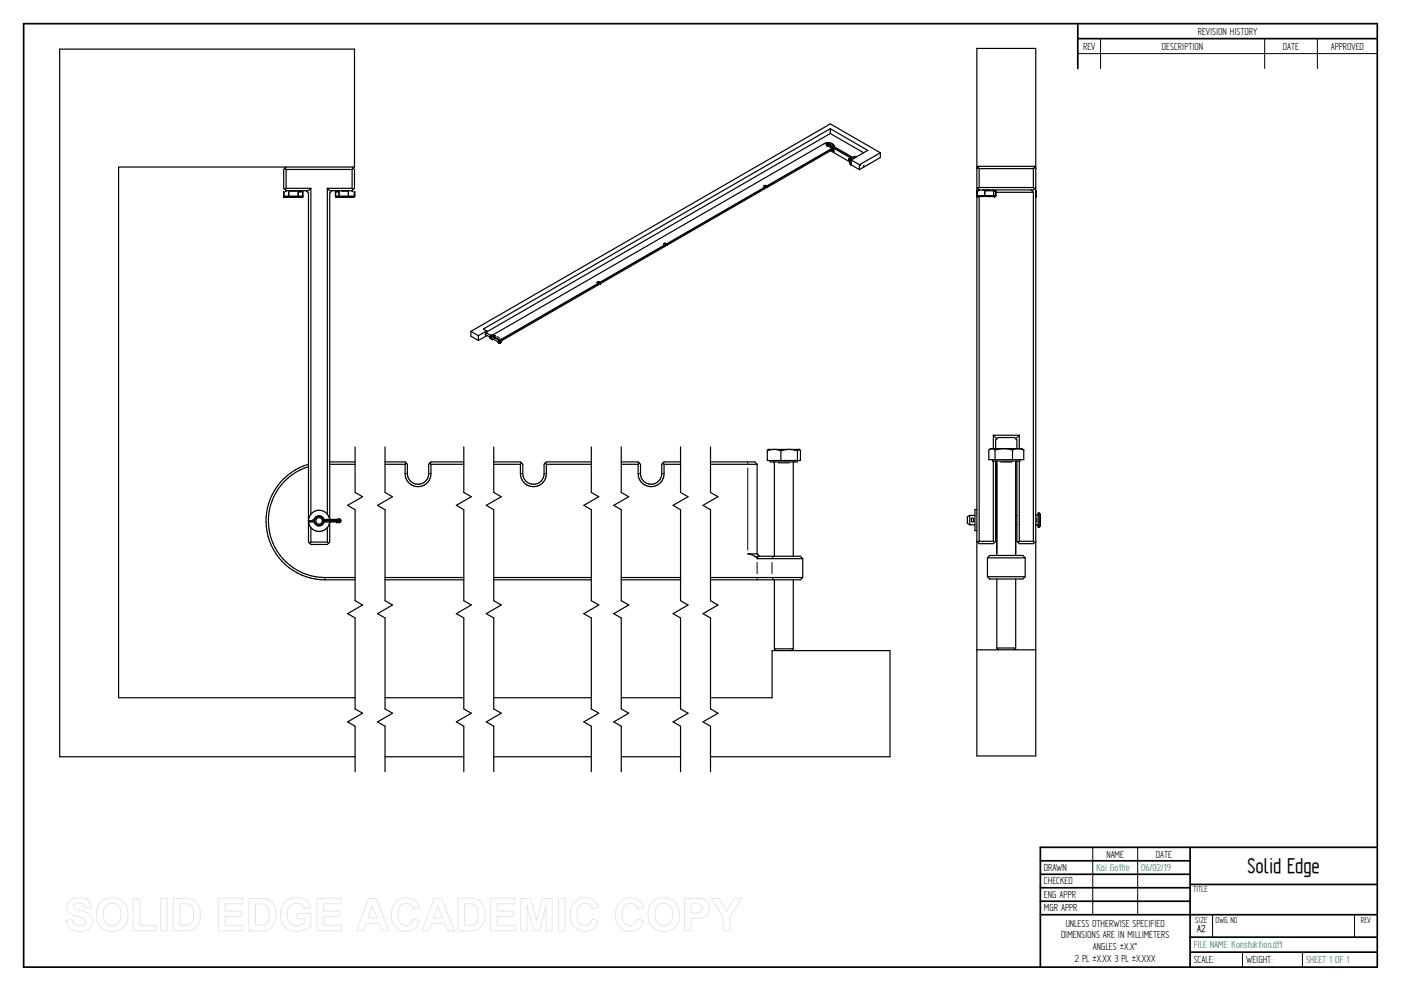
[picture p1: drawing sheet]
<svg xmlns="http://www.w3.org/2000/svg" width="594mm" height="420mm" viewBox="0 0 594 420" stroke-linecap="round" stroke-linejoin="round" font-family="sans-serif">
<g fill="none" stroke="#000" stroke-width=".72">
<path d="M10 10h574v400h-574zM457 10v19.1M457 16.4h127M504.6 359.2v50.8M584 359.2h-142.9v50.8M441.1 365h63.5M441.1 370.7h63.5M441.1 376.4h63.5M504.6 375h79.4M441.1 382.1h63.5M441.1 387.8h142.9M504.6 397.3h79.4"/>
<path d="M504.6 403.7h79.4"/>
</g>
<g fill="none" stroke="#000" stroke-width=".42">
<path d="M466.7 16.4v12.7M536.3 16.4v12.7M558.6 16.4v12.7M457 22.7h127M324.8 79v.2M324.9 78.7l-.1 .1M350.7 61.3h.1M350.8 61.3h.1M352.9 62.9h.1M352.9 63.1v.2M360.2 67.5v.3M360.6 67.3l-.3 .1"/>
<path d="M122.8 80.9h3M144.9 80.9h2.9M416.7 80.7h3M416.7 80.6h3M254.1 119.8v.2M254.2 119.5l-.1 .2M282.4 103.5v.1M282.4 103.2v.1M208.7 142.2l.3 .1M209.2 142.4v.1M209.2 142.1l.3 .1M210.7 142.7l1.3 .7"/>
<path d="M212.7 143.8l.1 .1M317.1 196.1v.5M317.1 198.4v34.8M330 196.3h4.8M424.3 195.9h4.8M172 200.8h.5M182.1 200.8h.4M220.9 200.8h.5M231 200.8h.4M270.8 200.8h.5M280.9 200.8h.4M439.6 219.5v2"/>
<path d="M143.6 220.1l.1 .2M143.7 221.3h.1M143.7 221.3l-.1 .1M143.7 221.1h.1M321 238.4v4.8M327.4 238.5v4.7M327.8 236.1l-.3 .5M137.8 245.1v.5M321 245.1v.5M327.5 245.1l.3 .5M463.4 359.2v28.6M482.4 359.2v28.6"/>
<path d="M514.2 387.9v9.4M574.4 387.9v9.4M526.9 403.7v6.3M552.3 403.7v6.3"/>
</g>
<g fill="none" stroke="#000" stroke-width=".51">
<path d="M414.2 20.5h25v300h-25zM352.1 54.6l-147.1 84.9 1.4 .8M352.1 54.6l15.9 9.2-7.1 4M352.1 56.6l14.1 8.2M352.1 56.6l-145.7 84.1M352.1 54.6v2M120.8 71.3l.5 .5M121.3 71.8v8M121.3 70.8l-1 1v8l1 1.1h9.5l1-1.1M121.3 79.8h10.5M121.3 71.8h28M121.3 79.8l-.5 .5"/>
<path d="M131.8 79.8v138.2M138.8 79.8v138.2M138.8 79.8l1 1.1h9.5M138.8 79.8h10.5M149.3 70.8l1 1v8l-1 1.1M149.3 71.8v8M149.3 79.8l.5 .5M149.8 71.3l-.5 .5M324.3 79.3l.6 .1M324.4 79.5l-41.6 24M324.4 79.4v.5l-41.6 24.1M324.8 79.3l.3 .2"/>
<path d="M325.1 79l-.8-.2-.1 .4M325.1 79.5h.1M325.1 79v.5M325.2 78.9l-1.1-.2-.1 .3 .4 .3-41.7 24.1M325.2 78.9v.1M325.2 79h-.1M325.2 79h.1M325.2 79v.5M350.4 60.9v.6l3.2 1.8v.9l-1-.5M350.4 61l.4 .2M350.5 60.9h-.1M350.8 61.2l.1 .1"/>
<path d="M350.9 61.3l9.9 5.8M351.2 60.7h.3M351.2 60.8l-.3 .3-.4-.2M351.2 61l-.4 .2M351.2 60.7l-.7 .2M351.2 61h-.1M351.2 61l.3 .1M351.2 61l-.5 .3M351.3 61.3l9.8 5.7-.8 .4M351.4 60.7h-.2M351.5 60.8l.1 .3M351.5 61.1h-.3"/>
<path d="M351.5 60.8l.1 .1M351.6 60.9l-.7 .4M351.7 60.8l-.1 .5-.6-.1 .8-.1 9.8 5.6 .7-.4 .6 .3M351.7 60.8l-.1 .1M351.7 60.7v.1M351.7 60.7l-.2 .1M352.2 63.9l8 4.7M352.8 63.6l.7 .4M352.8 62.9l-27.6 16M352.9 63l-27.7 16M352.9 61l.5 .3 .2 .8M353.2 63.3l.4 .2"/>
<path d="M353.3 63.2l-28.1 16.3M353.6 62.1a2.56 2.56 0 0 0-4.1-1.2l-140.5 81.1-.9 .2M360 67.6l.2 .1M360.2 67.7v.1M360.2 67.2l.1 .1M360.2 67.5v1.9l.6 .4M360.2 67.5v.2M360.2 67.6l.6 .3M360.3 67.4l-.1 .4M360.3 67.4l-.1 .2M360.3 67.3v.1M360.3 67.4l.6 .3"/>
<path d="M360.4 67.4l-.2 .1M360.5 67.1l.1 .1M360.6 67.2l-.4 .1-.1 .5M360.6 67.2l-.3 .2M360.6 67.2l-.3 .1M360.9 67.8l3.5 2M360.9 67.7v2.1l3.5 2.1M362.9 66.6l-2 1.1M362.9 66.6h.1M364.4 69.8v2.1M364.7 69.9v.3zM366.2 70.6v.1"/>
<path d="M366.3 70.4v.3zM373.3 64.8l-8.9 5M373.3 64.8l-21.2-12.3-152.4 88M373.3 64.8v2l-8.9 5.1M414.2 70.5h25M414.2 79.5l.5 .5M414.7 71l.5 .5M415.2 71.5v8M415.2 70.5l-1 1M415.2 79.5h23M415.2 71.5h23M415.2 79.5l-.5 .5"/>
<path d="M438.2 71.5v8M438.2 79.5l.5 .5M438.2 70.5l.5 .5M438.7 71l-.5 .5M438.7 71l.5 .5M439.2 79.5l-1 1h-23M120.3 83.3h8M120.3 81.2v2.1M120.3 83.3v.1M120.3 83.3a1.89 1.89 0 0 0 2.1 0M120.3 83.4l.5 .3h7M121.3 81l-.2 .2"/>
<path d="M121.3 80.9v.1M121.4 80.9h-.1M122.4 81.2v2.1M122.4 83.3l2.1 .4 1.9-.4M126.4 83.3v-2.1h1.9v2.1M126.4 83.3l1 .4 .9-.4M127.2 80.9h.1M127.3 81l.2 .2M127.3 80.9v.1M128.3 83.4l-.5 .3M128.3 83.3l-.5 .4M129.8 80.9l1 .9v148l1 1h7l1-1v-8.5l-1 2.4"/>
<path d="M140.8 80.9l-1 .9v138.4a4.5 4.5 0 0 0-4.8-3.9 4.5 4.5 0 0 0-4.2 4.5h2.5M142.3 83.3h8.1M142.3 83.3v-2.1h1.5v2.1M142.3 83.3l.5 .4M143.3 81l-.2 .2M143.3 80.9v.1M143.4 80.9h-.1M143.8 83.3l-1.2 .2M143.8 83.3l1.9 .4 2-.4M147.7 81.2v2.1M147.7 83.3l1.3 .4 1.3-.4M149.2 80.9h.1"/>
<path d="M149.3 81l.2 .2M149.3 80.9v.1M150.3 81.2v2.1M150.3 81.2h.1M150.3 83.3l-.2 .2M150.4 83.3l-.6 .4h-7M414.2 83l.5 .3h7M414.2 80.9h.2v2.1M414.2 83h8M414.2 83l.4 .2-.2-.2M414.4 83l1.6 .3 1.6-.3M414.7 80l.5 .5"/>
<path d="M415.2 80.6l-.2 .3M415.2 83.3v146.2M415.3 80.5l-.1 .1M417.6 83v-2.1h4.6v2.1M417.6 83l1.8 .3 1.9-.3M421.1 80.5l.1 .1M421.2 80.6l.1 2.4M421.3 83l.4 .3M422.2 83l-.5 .3M422.2 83l-.4 .3M422.2 81.5h16M437.2 80.5l1 1"/>
<path d="M438.2 81.5v148M254.4 119.8l-.8-.2-.2 .4M254.5 119.7l-1.1-.2-.2 .3 .5 .3M254.5 119.7l-.1 .6M254.5 119.8h-.1M254.5 119.8l27.5-16v.6l-27.5 15.9zM281.8 103.8h.4M281.9 103.8l-27.4 15.9M281.9 103.8h.1M282.1 103.8l.6 .2M282.2 103.8h.2M282.7 104h.1"/>
<path d="M282.7 103.5v.5M282.7 103.5l-.9-.2-.1 .4M282.7 103.4l-1-.2-.2 .3 .4 .3M282.7 103.5h.1M282.7 103.4v.1M282.8 103.5v.5M253.6 120.1h.3M253.7 120.1v.7l-40.9 23.6M253.7 120.1l-41 23.7M253.7 120.3l-40.9 23.6M253.9 120.1l.5 .2M253.9 120.1l.3 .1"/>
<path d="M254.4 120.3l.1 .1M199.7 140.5l3.2 1.8M199.7 140.5v2l3.2 1.9M202.9 142.3v2.1M206 141.4l.3-.2 5.4 3.1M206 141.4l-.1 .5 5.4 3.1M206 141.3l-.2 .3M206.1 141.2l-.1 .1M206.4 140.3l-3.5 2M206.4 142.2l-3.5 2.2M206.4 140.3v1M207.7 143l.7 .8"/>
<path d="M207.7 143v.1M207.9 142.4l-.2 .6M208.2 142.2l-.5 .8M209.6 142.3l.4-.1-.2 .7 2.7 1.5M209.6 142.3a.97 .97 0 0 0-1.1 .4 .97 .97 0 0 0 0 1.1h.3M209.6 142.3l.1 .2M209.7 142.5l-.2 .5M209.7 142.5h-.7l-.5 .5-.1 .6 .6 .1M209.7 143h-.1M211.3 144.7l.3 .1M211.3 144.7l-.1 .6 .3 .2M211.5 145.5l.3 .1"/>
<path d="M211.6 145.2l.2 .4M211.6 145.2l-.1 .3M211.6 144.8v.4M211.8 144.1l.3 .2M211.8 144.1l.7 .4M211.8 144.1l-.5 .6M211.9 144.6l-.3 .6M211.9 144.6l-.3 .2M212.1 144.3l-.2 .3M212.1 144.3l.3 .1M212.3 145.4l-.5 .2M212.4 144.4l-.5 .2"/>
<path d="M212.4 144.4l.1 .4M212.4 144.4l.1 .1M212.5 144.8l-.2 .6M212.5 144.5v.3M212.7 143.8l-.2 .6M212.8 143.9v.5M212.8 144.4l-.3 .1M130.8 196.8a25 25 0 0 0-17.7 27.6 25 25 0 0 0 24.7 21.4h12.8M130.8 197.9a24 24 0 0 0-16.7 26.5 24 24 0 0 0 23.7 20.5h12.8M139.8 195.8h10.8M139.8 196.8h10.8M150.6 189.5v19.3l3.1 1.8-6.3 3.6 3.2 1.9v38.6l3.1 1.8-6.3 3.7 3.2 1.8v38.6l3.1 1.8-6.3 3.7 3.2 1.8v19.3"/>
<path d="M163.3 195.8h8.5l.4 .5M163.3 196.8h8.5M163.3 189.5v19.3l3.1 1.8-6.3 3.6 3.2 1.9v38.6l3.1 1.8-6.3 3.7 3.2 1.8v38.6l3.1 1.8-6.3 3.7 3.2 1.8v19.3M171.8 196.8a10.6 10.6 0 0 0 .7 6.8 5.5 5.5 0 0 0 6.2 2.5 5.5 5.5 0 0 0 4-5.3v-4M172.2 196.3l.6 .5a8.8 8.8 0 0 0 .7 6.5 4.5 4.5 0 0 0 5.1 1.8 4.5 4.5 0 0 0 3.2-4.3v-4l.5-.5M172.2 196.3l-.4 .5M182.3 196.3l.4 .5M182.7 196.8h14M196.7 195.8h-14l-.4 .5M196.7 189.5v19.3l3.1 1.8-6.3 3.6 3.2 1.9v38.6l3.1 1.8-6.3 3.7 3.2 1.8v38.6l3.1 1.8-6.3 3.7 3.2 1.8v19.3M209.4 195.8h11.3l1 1a8.8 8.8 0 0 0 .8 6.5 4.5 4.5 0 0 0 5 1.8 4.5 4.5 0 0 0 3.2-4.3v-4l.5-.5M209.4 196.8h11.3"/>
<path d="M209.4 189.5v19.3l3.1 1.8-6.3 3.6 3.2 1.9v38.6l3.1 1.8-6.3 3.7 3.2 1.8v38.6l3.1 1.8-6.3 3.7 3.2 1.8v19.3M220.7 196.8a10 10 0 0 0 .7 6.8 5.5 5.5 0 0 0 6.2 2.5 5.5 5.5 0 0 0 4.1-5.3v-4M221.2 196.3l-.5 .5M231.2 196.3l.5 .5M231.7 196.8h19M250.7 195.8h-19l-.5 .5M250.7 189.5v19.3l3.2 1.8-6.3 3.6 3.1 1.9v38.6l3.2 1.8-6.3 3.7 3.1 1.8v38.6l3.2 1.8-6.3 3.7 3.1 1.8v19.3M263.4 195.8h7.2l1 1a8.8 8.8 0 0 0 .8 6.5 4.5 4.5 0 0 0 5 1.8 4.5 4.5 0 0 0 3.2-4.3v-4l.5-.5M263.4 196.8h7.2M263.4 189.5v19.3l3.2 1.8-6.3 3.6 3.1 1.9v38.6l3.2 1.8-6.3 3.7 3.1 1.8v38.6l3.2 1.8-6.3 3.7 3.1 1.8v19.3M270.6 196.8a10 10 0 0 0 .7 6.8 5.5 5.5 0 0 0 6.2 2.5 5.5 5.5 0 0 0 4.1-5.3v-4M271.1 196.3l-.5 .5"/>
<path d="M281.1 196.3l.5 .5M281.6 196.8h7M288.6 195.8h-7l-.5 .5M288.6 189.5v19.3l3.2 1.8-6.4 3.6 3.2 1.9v38.6l3.2 1.8-6.4 3.7 3.2 1.8v38.6l3.2 1.8-6.4 3.7 3.2 1.8v19.3M301.3 195.8h18.8l.9 1M301.3 196.8h19.7M301.3 189.5v19.3l3.2 1.8-6.4 3.6 3.2 1.9v38.6l3.2 1.8-6.4 3.7 3.2 1.8v38.6l3.2 1.8-6.4 3.7 3.2 1.8v19.3M321 196.8v38M325.4 191.1l2.8-.6 2.9 .6M325.8 190.6l-.4 .5M325.8 190.6h13.2M326 190.5l-.2 .1"/>
<path d="M328 195.8l.4 .5v39.5M331.1 191.1v4.1M331.1 191.1l3.5-.6 3.6 .6M336.8 195.8l-.4 .5v39.5M338.2 191.1v4.7h-11.6v-.6M339 190.6l.4 .5v4.1h-14v-4.1M339 190.6l-.8 .5M419.8 190.5l.4-.3h13l.9 .6M420.9 194.9v.6h11.6v-.6M421.2 184.5v5.7M421.2 195.5v34M421.2 184.5h11"/>
<path d="M421.2 184.5l1.5 1.5M421.9 190.8a1.75 1.75 0 0 0-2.6 0v4.1h14.8v-4.1M421.9 190.8v4.1M421.9 190.8l3.7-.6 3.7 .6M422.2 190.2v-3.7l1-1h7l1 1v3.7M422.2 195.5v34l-.5 .5M422.3 195.5l.4 .4v39.6M429.3 190.8v4.1M429.3 190.8l2.4-.6 2.4 .6M431.1 195.5l-.4 .4v39.6M431.2 195.5v34l1 1h6l1-1M432.2 184.5v5.7"/>
<path d="M432.2 195.5v34M432.2 184.5l-1.5 1.5M411.2 218.5v4M411.2 218.5l-1 .6v2.8l1 .6M411.2 218.5h2.2M412 219.9l.8-.1 .1 .9-.3 .5-.6-.1zM414.2 216h-.8v9h.8M422.2 218.5h.5M430.7 218.5h.5M440.2 217.9l-.3 .5-.7 .1M440.7 217.5l.5 .5v5l-.5 .5M440.7 217.5v6"/>
<path d="M440.7 217.5h-.5v6h.5M131.8 223.6v6.2M131.8 229.8h7M131.8 229.8l-.5 .5M133.2 221.3a2.16 2.16 0 0 0 2.1 1.7 2.16 2.16 0 0 0 2.1-1.7M133.3 220.2a2.14 2.14 0 0 1 2-1.5 2.14 2.14 0 0 1 2.1 1.5M133.3 220.9a2.01 2.01 0 0 0 2 1.9 2.01 2.01 0 0 0 2-1.9M133.3 220.9a2.01 2.01 0 0 1 2-2.1 2.01 2.01 0 0 1 2 2.1M133.4 221.3h-2.6a4.5 4.5 0 0 0 3.2 3.8 4.5 4.5 0 0 0 4.8-1.4M133.4 220.2h-.6v.6M137.2 220.2h5.5M137.3 220.8h5.5"/>
<path d="M138.8 223.6v6.2M138.8 229.8l.5 .5M142.7 220.2v1.1M142.7 220.2l.9-.2a.81 .81 0 0 1 1 .8 .81 .81 0 0 1-1 .8l-.9-.3h-5.5M142.8 220.8l1.1 .3M142.8 220.8l1.1-.2v.5M144 221l-.3 .1M144.1 220.8l-.1 .2M321 234.8h-3.9a8.6 8.6 0 0 1 4.4 2M321 234.8l1.1 1M321.5 236.8l-.5-1h18.4l1 1.1M321.5 236.8l-.5 .1h19.4"/>
<path d="M340.4 236.9v8M411.2 222.5h2.2M414.2 229.5l.5 .5M414.7 230l.5 .5h6l.5-.5M415.2 229.5h6M415.2 229.5l-.5 .5M418.7 236.5l1-1h14l1 1M418.7 236.5h16M418.7 236.5v8M421.2 229.5l.5 .5M422.2 222.5h.5M430.7 222.5h.5"/>
<path d="M432.2 229.5h6M432.2 229.5l-.5 .5M434.7 236.5v8M438.2 229.5l.5 .5M439.2 222.5l.7 .1 .3 .5M163.3 245.8h33.4M163.3 244.9h33.4M209.4 245.8h41.3M209.4 244.9h41.3M263.4 245.8h25.2M263.4 244.9h25.2M301.3 244.9h39.1"/>
<path d="M328.4 245.8v29.3M336.4 245.8v29.3M340.4 244.9l-1 .9h-38.1M418.7 244.5l1 1h14l1-1M418.7 244.5h16M422.7 245.5v29.2M430.7 245.5v29.2M328.4 275.1h8M328.4 275.1l.7 .7M336.4 275.1l-.8 .7M414.2 275.5h25M422.7 274.7h8"/>
<path d="M422.7 274.7l.8 .8M430.7 274.7l-.8 .8M150.6 295.8h-100.3v-225h100v-50h-125v300h125.3M163.3 295.8h33.4M209.4 295.8h41.3M263.4 295.8h25.2M301.3 295.8h26.1v-20h50v45h-76.1M163.3 320.8h33.4M209.4 320.8h41.3M263.4 320.8h25.2"/>
<circle cx="135.3" cy="220.9" r="1.43"/>
</g>
<g fill="#000">
<circle cx="324.4" cy="79.4" r=".25"/>
<circle cx="350.7" cy="61.3" r=".25"/>
<circle cx="350.8" cy="61.3" r=".25"/>
<circle cx="350.8" cy="61.2" r=".25"/>
<circle cx="350.9" cy="61.1" r=".25"/>
<circle cx="350.9" cy="61" r=".25"/>
<circle cx="351.1" cy="61" r=".25"/>
<circle cx="351.2" cy="60.8" r=".25"/>
<circle cx="351.2" cy="61" r=".25"/>
<circle cx="351.2" cy="60.7" r=".25"/>
<circle cx="351.4" cy="60.7" r=".25"/>
<circle cx="351.5" cy="60.8" r=".25"/>
<circle cx="351.6" cy="61" r=".25"/>
<circle cx="351.7" cy="60.7" r=".25"/>
<circle cx="351.8" cy="61.1" r=".25"/>
<circle cx="352.9" cy="61" r=".25"/>
<circle cx="353" cy="63" r=".25"/>
<circle cx="353.6" cy="64" r=".25"/>
<circle cx="360" cy="67.6" r=".25"/>
<circle cx="360.2" cy="67.2" r=".25"/>
<circle cx="360.2" cy="67.9" r=".25"/>
<circle cx="360.6" cy="67.2" r=".25"/>
<circle cx="360.8" cy="67.9" r=".25"/>
<circle cx="360.8" cy="69.8" r=".25"/>
<circle cx="120.3" cy="83.3" r=".25"/>
<circle cx="120.3" cy="81.2" r=".25"/>
<circle cx="120.3" cy="83.4" r=".25"/>
<circle cx="128.3" cy="83.4" r=".25"/>
<circle cx="414.6" cy="83.3" r=".25"/>
<circle cx="421.7" cy="83.3" r=".25"/>
<circle cx="439.2" cy="83" r=".25"/>
<circle cx="439.2" cy="80.9" r=".25"/>
<circle cx="254.5" cy="119.8" r=".25"/>
<circle cx="254.5" cy="120.3" r=".25"/>
<circle cx="205.8" cy="141.6" r=".25"/>
<circle cx="208.2" cy="142.1" r=".25"/>
<circle cx="208.8" cy="143.8" r=".25"/>
<circle cx="209.6" cy="142.3" r=".25"/>
<circle cx="209.6" cy="143" r=".25"/>
<circle cx="209.8" cy="143" r=".25"/>
<circle cx="209.9" cy="143" r=".25"/>
<circle cx="211.3" cy="144.9" r=".25"/>
<circle cx="130.8" cy="220.8" r=".25"/>
<circle cx="139.8" cy="220.8" r=".25"/>
<circle cx="142.7" cy="221.3" r=".25"/>
<circle cx="142.8" cy="220.9" r=".25"/>
</g>
<g fill="none" stroke="#e6e6e6" stroke-width=".42">
<path d="M29.6 381.8a6.5 6.5 0 0 1 8.5 .8l.6 2.2-2.8 .1a2.7 2.7 0 0 0-2.1-2 2.7 2.7 0 0 0-2.7 1.1 1.87 1.87 0 0 0 2.2 1.8l1.4 .4a4.4 4.4 0 0 1 4 6.2 6.4 6.4 0 0 1-9.1 1.3l-1.2-1.8-.5-1.7 2.7-.3a2.94 2.94 0 0 0 2.6 2.6 2.94 2.94 0 0 0 3.1-1.9 2.67 2.67 0 0 0-2.9-1.8 4.9 4.9 0 0 1-5-4.3l.4-1.6zM42.8 382.4a6.9 6.9 0 0 1 8.3-.8 6.9 6.9 0 0 1 3 7.7 6.7 6.7 0 0 1-8 5.5 6.7 6.7 0 0 1-5.1-8.3 6.1 6.1 0 0 1 1.8-4.1zM44.8 384.2a3.9 3.9 0 0 1 4.6-.8 3.9 3.9 0 0 1 2 4.3 3.8 3.8 0 0 1-1.9 4.3 3.8 3.8 0 0 1-4.6-.7 6.6 6.6 0 0 1-.1-7.1zM56.5 381h2.8v11.3h6.9v2.3h-9.7zM68.1 380.9h2.8v13.7h-2.8zM73.5 380.9h5a5.9 5.9 0 0 1 6.5 7 5.9 5.9 0 0 1-6.3 6.7h-5.2zM76.3 383.2h1.8a3.4 3.4 0 0 1 4 3.9v1.2a3.2 3.2 0 0 1-3.8 4h-2zM92.7 380.9h10.2v2.3h-7.4v3h6.9v2.4h-6.9v3.7h7.7v2.3h-10.5zM105.5 380.9h5.1a5.9 5.9 0 0 1 6.4 7 5.9 5.9 0 0 1-6.3 6.7h-5.2zM108.3 383.2h1.9a3.4 3.4 0 0 1 4 3.9v1.2a3.2 3.2 0 0 1-3.8 4h-2.1zM120.9 382.4a7.3 7.3 0 0 1 9.7 .1l1 2.2-2.7 .5a3.7 3.7 0 0 0-4.6-2 3.7 3.7 0 0 0-2.5 4.4 4.2 4.2 0 0 0 2.2 4.5 4.2 4.2 0 0 0 5-.8v-1.7h-3.2v-2.3h6v5.4a8.1 8.1 0 0 1-11.8-.8 8.3 8.3 0 0 1 .9-9.5zM134.4 380.9h10.2v2.3h-7.4v3h6.9v2.4h-6.9v3.7h7.6v2.3h-10.4z"/>
<path d="M156.4 380.9h3l5.5 13.7h-3l-1.2-3.1h-5.5l-1.1 3.1h-3zM157.9 384.1l1.9 5.1h-3.7zM167.7 382.5a6 6 0 0 1 10.2 2.1l-2.8 .7a3.2 3.2 0 0 0-3.9-2.2 3.2 3.2 0 0 0-2.4 3.8 4.6 4.6 0 0 0 2.5 5.5 3.2 3.2 0 0 0 4-2.8l2.6 .8a6.1 6.1 0 0 1-7.2 4.3 6.1 6.1 0 0 1-4.8-6.8 7.7 7.7 0 0 1 1.8-5.4zM184.1 380.9h3.1l5.5 13.7h-3l-1.2-3.1h-5.5l-1.1 3.1h-3zM185.7 384.1l1.9 5.1h-3.8zM194.2 380.9h5a5.9 5.9 0 0 1 6.5 7 5.9 5.9 0 0 1-6.3 6.7h-5.2zM197 383.2h1.8a3.4 3.4 0 0 1 4 3.9v1.2a3.2 3.2 0 0 1-3.8 4h-2zM208.1 380.9h10.2v2.3h-7.4v3h6.9v2.4h-6.9v3.7h7.6v2.3h-10.4zM220.8 380.9h4.2l2.5 9.3 2.4-9.3h4.2v13.7h-2.5l-.1-10.8-2.7 10.8h-2.7l-2.7-10.8v10.8h-2.6zM236.8 380.9h2.8v13.7h-2.8zM243.5 382.5a6 6 0 0 1 10.2 2.1l-2.8 .7a3.2 3.2 0 0 0-3.8-2.2 3.2 3.2 0 0 0-2.4 3.8 4.6 4.6 0 0 0 2.4 5.5 3.2 3.2 0 0 0 4-2.8l2.6 .8a6.1 6.1 0 0 1-7.2 4.3 6.1 6.1 0 0 1-4.7-6.8 7.7 7.7 0 0 1 1.7-5.4zM262.7 382.5a6 6 0 0 1 10.2 2.1l-2.7 .7a3.2 3.2 0 0 0-3.9-2.2 3.2 3.2 0 0 0-2.4 3.8 4.6 4.6 0 0 0 2.4 5.5 3.2 3.2 0 0 0 4-2.8l2.7 .8a6.1 6.1 0 0 1-7.2 4.3 6.1 6.1 0 0 1-4.8-6.8 7.7 7.7 0 0 1 1.7-5.4z"/>
<path d="M276.7 382.4a6.9 6.9 0 0 1 8.3-.8 6.9 6.9 0 0 1 3 7.7 6.7 6.7 0 0 1-8.1 5.5 6.7 6.7 0 0 1-5.1-8.3 6.1 6.1 0 0 1 1.9-4.1zM278.7 384.2a3.9 3.9 0 0 1 4.6-.8 3.9 3.9 0 0 1 1.9 4.3 3.8 3.8 0 0 1-1.8 4.3 3.8 3.8 0 0 1-4.7-.7 6.6 6.6 0 0 1 0-7.1zM290.3 380.9h5.2a4.4 4.4 0 0 1 5.4 4.3 4.4 4.4 0 0 1-5.4 4.2h-2.4v5.2h-2.8zM293.1 383.2h1.8a2.1 2.1 0 0 1 2.6 .6 2.1 2.1 0 0 1 0 2.6 3.4 3.4 0 0 1-2.9 .7h-1.5zM301.6 380.9h3.3l3.2 5.4 3.2-5.4h3.2l-5 7.9v5.8h-2.8v-5.8z"/>
</g>
<text font-size="10.1" x="529" y="370.2">Solid Edge</text>
<g font-size="4.9">
<text x="507.9" y="14.7">REVISION HISTORY</text>
<text x="459.3" y="21">REV</text>
<text x="492.7" y="21">DESCRIPTION</text>
<text x="544" y="21">DATE</text>
<text x="564.3" y="21">APPROVED</text>
<text x="469.1" y="363.6">NAME</text>
<text x="490.1" y="363.6">DATE</text>
<text x="442.7" y="369.3">DRAWN</text>
<text x="442.7" y="375">CHECKED</text>
<text x="442.7" y="380.7">ENG APPR</text>
<text x="442.7" y="386.4">MGR APPR</text>
<text x="451.9" y="392.9">UNLESS OTHERWISE SPECIFIED</text>
<text x="449.9" y="397.9">DIMENSIONS ARE IN MILLIMETERS</text>
<text x="455.7" y="407.8">2 PL ±X.XX 3 PL ±X.XXX</text>
<text x="463.5" y="402.9">ANGLES ±X.X°</text>
<text x="506.2" y="408.3">SCALE:</text>
<text x="528.4" y="408.3">WEIGHT:</text>
</g>
<g font-size="4.9" fill="#008080">
<text x="464.9" y="369.3">Kai Gothe</text>
<text x="483.9" y="369.3">06/02/19</text>
<text x="506.2" y="402">FILE NAME: Konstuktion.dft</text>
<text x="553.8" y="408.4">SHEET 1 OF 1</text>
</g>
<text font-size="4.8" x="507.7" y="395.3">A2</text>
<g font-size="4.1">
<text x="505.9" y="378.3">TITLE</text>
<text x="506.9" y="391.1">SIZE</text>
<text x="515.4" y="391.1">DWG NO</text>
<text x="577" y="391.1">REV</text>
</g>
</svg>
